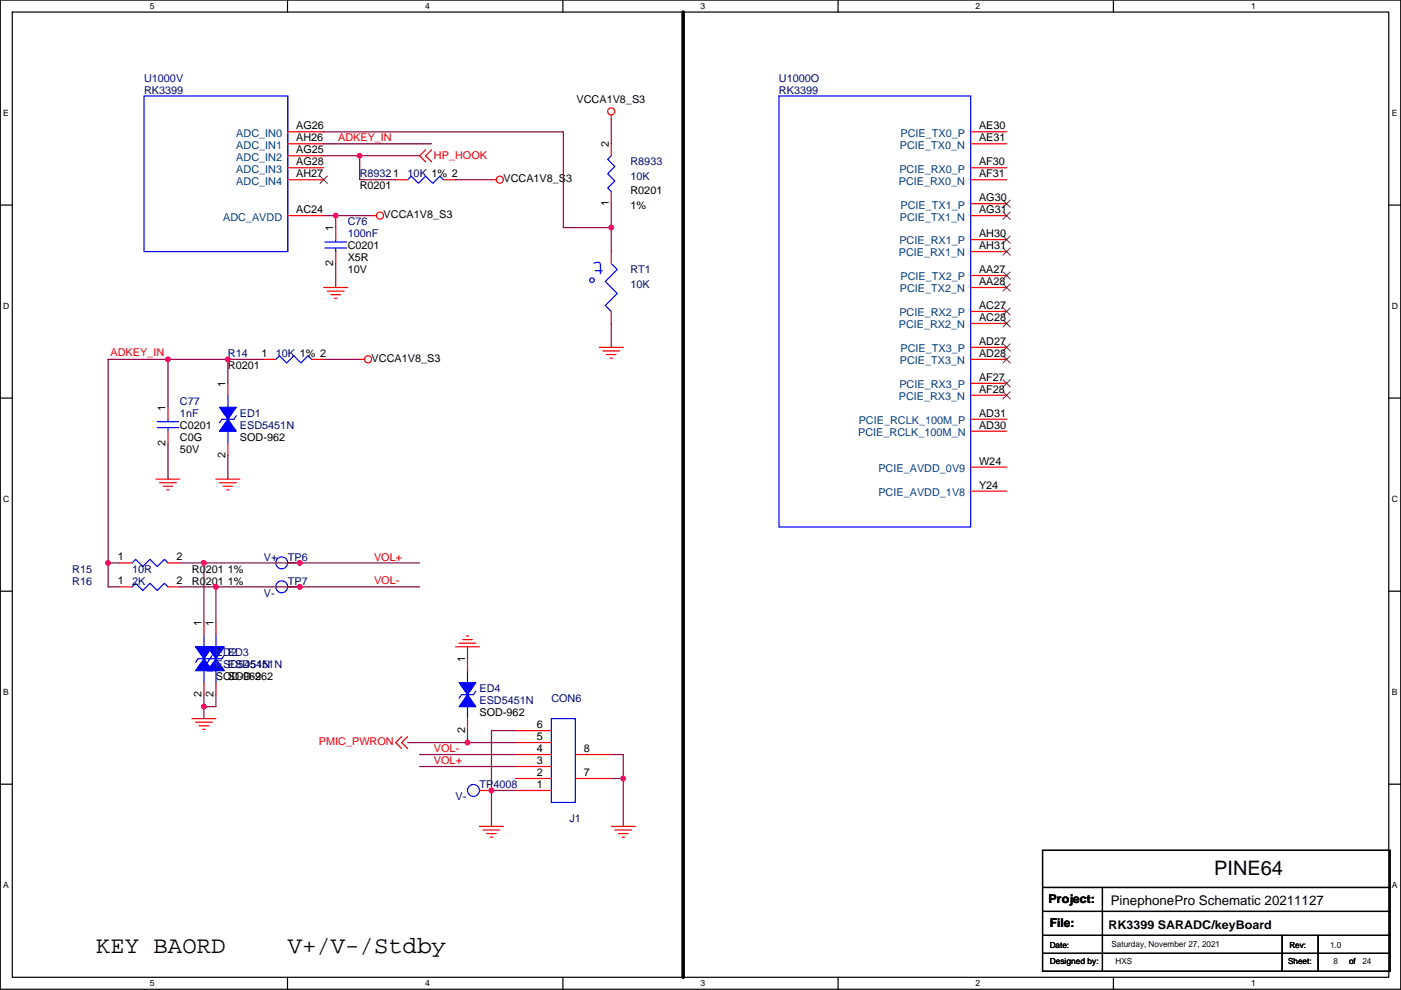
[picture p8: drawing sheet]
<svg xmlns="http://www.w3.org/2000/svg" width="297mm" height="210mm" viewBox="0 0 297 210" stroke-linecap="round" stroke-linejoin="round" font-family="sans-serif">
<path d="M.1 0h296.9v209.8h-296.9zM2.6 2.6h291.8v204.7h-291.8z" fill="none" stroke="#000" stroke-width=".25"/>
<g fill="#fff">
<path d="M31.8 .3h1v2h-1z"/>
<path d="M31.8 207.5h1v2.1h-1z"/>
</g>
<path d="M61 0v2.6M61 207.3v2.5" fill="none" stroke="#000" stroke-width=".25"/>
<g fill="#fff">
<path d="M90.1 .3h1v2h-1z"/>
<path d="M90.1 207.5h1v2.1h-1z"/>
</g>
<path d="M119.3 0v2.6M119.3 207.3v2.5" fill="none" stroke="#000" stroke-width=".25"/>
<g fill="#fff">
<path d="M148.5 .3h1v2h-1z"/>
<path d="M148.5 207.5h1v2.1h-1z"/>
</g>
<path d="M177.7 0v2.6M177.7 207.3v2.5" fill="none" stroke="#000" stroke-width=".25"/>
<g fill="#fff">
<path d="M206.9 .3h1v2h-1z"/>
<path d="M206.9 207.5h1v2.1h-1z"/>
</g>
<path d="M236.1 0v2.6M236.1 207.3v2.5" fill="none" stroke="#000" stroke-width=".25"/>
<g fill="#fff">
<path d="M265.2 .3h1v2h-1z"/>
<path d="M265.2 207.5h1v2.1h-1z"/>
<path d="M.7 23h1.2v2.1h-1.2z"/>
<path d="M295.1 23h1.2v2.1h-1.2z"/>
<path d="M.7 64h1.3v2h-1.3z"/>
<path d="M295.1 64h1.3v2h-1.3z"/>
</g>
<path d="M.1 43.5h2.5M294.4 43.5h2.6" fill="none" stroke="#000" stroke-width=".25"/>
<g fill="#fff">
<path d="M.7 104.9h1.3v2h-1.3z"/>
<path d="M295.1 104.9h1.3v2h-1.3z"/>
</g>
<path d="M.1 84.4h2.5M294.4 84.4h2.6" fill="none" stroke="#000" stroke-width=".25"/>
<g fill="#fff">
<path d="M.7 145.9h1.2v2h-1.2z"/>
<path d="M295.1 145.9h1.2v2h-1.2z"/>
</g>
<path d="M.1 125.4h2.5M294.4 125.4h2.6" fill="none" stroke="#000" stroke-width=".25"/>
<g fill="#fff">
<path d="M.7 186.8h1.2v2h-1.2z"/>
<path d="M295.1 186.8h1.2v2h-1.2z"/>
</g>
<path d="M.1 166.3h2.5M294.4 166.3h2.6M221 180.4h73.7v25.6h-73.7zM221 188.2h73.7M221 193.3h73.7M221 198.4h73.7M233.7 188.2v17.8M271.8 198.4v7.6M279.5 198.4v7.6M221 202.2h73.7" fill="none" stroke="#000" stroke-width=".25"/>
<path d="M144.8 2.6v204.7" fill="none" stroke="#000" stroke-width=".76"/>
<g fill="none" stroke="#f00" stroke-width=".25">
<path d="M61 38.1h7.6M61 28h7.6M61 30.5h7.6M61 35.6h7.6M61 33h7.6M83.9 38.1h2.5M90.2 31.8l-1.2 1.2 1.2 1.3M91.5 31.8l-1.3 1.2 1.3 1.3M94 38.1h2.6M104.2 38.1h1M129.6 24.4v1M129.6 30.5v2.5"/>
<path d="M205.8 38.1h7.6M205.8 28h7.6M205.8 30.5h7.6M205.8 35.6h7.6M61 45.7h7.6M71.2 48.3v2.5M71.2 53.4v2.5M78.8 45.7h1M129.6 40.7v2.5M129.6 53.4v2.5M205.8 45.7h7.6M205.8 43.2h7.6"/>
<path d="M205.8 50.8h7.6M205.8 53.4h7.6M205.8 58.4h7.6M55.9 76.2h2.6M66.1 76.2h2.5M68.6 61h5.1M69.4 61.7h3.6M70.2 62.5h2M70.9 63.3h.5M76.3 76.2h1M127.1 73.7h5M127.8 74.4h3.6"/>
<path d="M128.6 75.2h2M129.3 76h.6M129.6 66.1v2.5M205.8 76.2h7.6M205.8 61h7.6M205.8 73.7h7.6M205.8 66.1h7.6M205.8 68.6h7.6M35.6 86.4v2.5M35.6 91.5v2.5M48.3 81.3v2.5M48.3 94v2.5"/>
<path d="M205.8 81.3h7.6M205.8 83.8h7.6M205.8 91.5h7.6M205.8 88.9h7.6M205.8 99.1h7.6M25.5 119.4h2.5M33.1 101.6h5.1M33.8 102.4h3.6M34.6 103.1h2M35.4 103.9h.5M35.6 119.4h2.6M45.8 101.6h5.1"/>
<path d="M46.5 102.4h3.6M47.3 103.1h2M48.1 103.9h.5M61 119.4h2.6M205.8 104.2h7.6M25.5 124.5h2.5M35.6 124.5h2.6M43.2 132.1v2.5M45.8 132.1v2.5M61 124.5h2.6M96.6 137.2h5.1M97.3 136.4h3.6"/>
<path d="M98.1 135.7h2M98.9 134.9h.5M99.1 139.7v2.6M40.7 152.4h5.1M41.5 153.2h3.5M42.2 153.9h2.1M43 154.7h.5M43.2 144.8v2.5M45.8 144.8v2.5M85.2 156.2l-1.3 1.3 1.3 1.3M86.4 156.2l-1.2 1.3 1.2 1.3M99.1 152.4v2.6"/>
<path d="M109.3 157.5h7.6M109.3 155h7.6M101.7 175.3h5M101.7 167.7h2.5M102.4 176h3.6M103.2 176.8h2M103.9 177.6h.6M109.3 167.7h7.6M109.3 165.1h7.6M109.3 162.6h7.6M109.3 160h7.6M122 165.1h7.6"/>
<path d="M122 160h7.6M129.6 175.3h5.1M130.4 176h3.5M131.1 176.8h2.1M131.9 177.6h.5"/>
<circle cx="106" cy="38.1" r=".76"/>
<circle cx="129.6" cy="23.6" r=".76"/>
<circle cx="80.6" cy="45.7" r=".76"/>
<circle cx="78" cy="76.2" r=".76"/>
</g>
<g fill="none" stroke="#00f" stroke-width=".25">
<path d="M30.5 20.3h30.5v33.1h-30.5zM86.4 38.1l.8-.7 1.5 1.5 1.5-1.5 1.6 1.5 1.5-1.5 .7 .7M129.6 33l-.8 .8 1.6 1.5-1.6 1.6 1.6 1.5-1.6 1.5 .8 .8M165.2 20.3h40.6v91.5h-40.6zM68.9 52.6h4.6M68.9 51.3h4.6M71.2 50.8v.5M71.2 52.6v.8M129.6 55.9l1.3 1.3-2.6 2.5 2.6 2.6-2.6 2.5 1.3 1.3M58.5 76.2l.7-.7 1.6 1.5 1.5-1.5 1.5 1.5 1.5-1.5 .8 .7M33.3 90.7h4.6M33.3 89.4h4.6"/>
<path d="M35.6 88.9v.5M35.6 90.7v.8M48.3 83.8v2.6M48.3 91.5v2.5M50.1 88.2l-.5 .7h-2.5l-.6 .8M28 119.4l.8-.8 1.5 1.6 1.5-1.6 1.5 1.6 1.6-1.6 .7 .8M28 124.5l.8-.8 1.5 1.5 1.5-1.5 1.5 1.5 1.6-1.5 .7 .8M43.2 134.6v2.6M45 139l-1 1.5M45.8 134.6v2.6M47.6 139l-.5 .7h-5.1l-.5 .8M43.2 142.3v2.5"/>
<path d="M45.8 142.3v2.5M99.1 142.3v2.5M99.1 149.9v2.5M100.9 146.6l-.5 .7h-2.5l-.6 .8M116.9 152.4h5.1v17.8h-5.1z"/>
<circle cx="125.5" cy="59.4" r=".5"/>
<circle cx="59.7" cy="119.4" r="1.26"/>
<circle cx="59.7" cy="124.5" r="1.26"/>
<circle cx="100.4" cy="167.6" r="1.26"/>
</g>
<g fill="#00f" stroke="#00f" stroke-width=".25">
<path d="M44 137.2h3.6l-1.8 2.5z" fill-rule="evenodd"/>
<path d="M45.8 139.7l1.8 2.6h-3.6z" fill-rule="evenodd"/>
<path d="M41.5 137.2h3.5l-1.8 2.5z" fill-rule="evenodd"/>
<path d="M43.2 139.7l1.8 2.6h-3.5z" fill-rule="evenodd"/>
<path d="M46.5 86.4h3.6l-1.8 2.5z" fill-rule="evenodd"/>
<path d="M48.3 88.9l1.8 2.6h-3.6z" fill-rule="evenodd"/>
<path d="M97.3 144.8h3.6l-1.8 2.5z" fill-rule="evenodd"/>
<path d="M99.1 147.3l1.8 2.6h-3.6z" fill-rule="evenodd"/>
</g>
<g fill="none" stroke="#804000" stroke-width=".21">
<path d="M67.9 37.4l1.5 1.5M69.4 37.4l-1.5 1.5M212.7 42.4l1.5 1.6M212.7 45l1.5 1.5M212.7 50.1l1.5 1.5M212.7 52.6l1.5 1.5M212.7 57.7l1.5 1.5M214.2 42.4l-1.6 1.6M214.2 45l-1.6 1.5M214.2 50.1l-1.6 1.5M214.2 52.6l-1.6 1.5M214.2 57.7l-1.6 1.5"/>
<path d="M212.7 60.2l1.5 1.6M212.7 65.3l1.5 1.5M212.7 67.8l1.5 1.6M212.7 72.9l1.5 1.6M212.7 75.5l1.5 1.5M214.2 60.2l-1.6 1.6M214.2 65.3l-1.6 1.5M214.2 67.8l-1.6 1.6M214.2 72.9l-1.6 1.6M214.2 75.5l-1.6 1.5M212.7 80.5l1.5 1.6M212.7 83.1l1.5 1.5"/>
<path d="M214.2 80.5l-1.6 1.6M214.2 83.1l-1.6 1.5"/>
</g>
<g fill="none" stroke="#800040" stroke-width=".25">
<path d="M68.6 33h7.7M68.6 30.5h22.9M68.6 28h50.8v20.3h10.2v5.1M89 33h-12.7v5.1h7.6M96.6 38.1h7.6M129.6 25.4v5.1M68.6 45.7h10.2M71.2 45.7v2.6M71.2 55.9v5.1M129.6 43.2v5.1M35.6 76.2v10.2M48.3 76.2v5.1"/>
<path d="M55.9 76.2h-33v48.3h2.6M68.6 76.2h7.7M129.6 68.6v5.1M35.6 94v7.6M48.3 96.5v5.1M22.9 119.4h2.6M38.2 119.4h50.8M43.2 119.4v12.7M38.2 124.5h7.6M89 124.5h-43.2v7.6M99.1 137.2v2.5M43.2 147.3v5.1"/>
<path d="M45.8 147.3v2.6h-2.6M99.1 157.5h10.2M99.1 155v2.5h-12.7M109.3 155h-5.1v12.7M89 160h20.3M89 162.6h20.3M109.3 167.7h-5.1v7.6M129.6 165.1h2.5v10.2M129.6 160h2.5v5.1"/>
</g>
<g fill="#f0f" stroke="#f0f" stroke-width=".25">
<circle cx="48.3" cy="76.2" r=".5"/>
<circle cx="35.6" cy="76.2" r=".5"/>
<circle cx="22.9" cy="119.4" r=".5"/>
<circle cx="71.2" cy="45.7" r=".5"/>
<circle cx="43.2" cy="119.4" r=".5"/>
<circle cx="63.5" cy="119.4" r=".5"/>
<circle cx="45.8" cy="124.5" r=".5"/>
<circle cx="63.5" cy="124.5" r=".5"/>
<circle cx="43.2" cy="149.9" r=".5"/>
<circle cx="132.1" cy="165.1" r=".5"/>
<circle cx="104.2" cy="167.6" r=".5"/>
<circle cx="99.1" cy="157.5" r=".5"/>
<circle cx="76.2" cy="33" r=".5"/>
<circle cx="129.6" cy="48.3" r=".5"/>
</g>
<g font-size="5.1">
<text x="20.4" y="202.2">KEY BAORD</text>
<text x="61" y="202.2">V+/V-/Stdby</text>
</g>
<text font-size="4.6" fill="#00f" x="128.1" y="55.6" transform="rotate(180 128.1 55.6)">t</text>
<text font-size="4.2" x="257.4" y="185.7">PINE64</text>
<text font-size="2.8" x="235.5" y="191.9">PinephonePro Schematic 20211127</text>
<g font-size="2.5">
<text x="222.3" y="191.6">Project:</text>
<text x="222.6" y="196.7">File:</text>
<text x="235" y="197">RK3399 SARADC/keyBoard</text>
</g>
<g font-size="2.3" fill="#000080">
<text x="30.5" y="17.3">U1000V</text>
<text x="165.2" y="17.3">U1000O</text>
<text x="30.5" y="19.9">RK3399</text>
<text x="165.2" y="19.9">RK3399</text>
<text x="133.7" y="35.1">R8933</text>
<text x="76.3" y="37.6">R89321</text>
<text x="86.4" y="37.6">10K 1% 2</text>
<text x="133.7" y="38.1">10K</text>
<text x="73.7" y="47.8">C76</text>
<text x="73.7" y="50.3">100nF</text>
<text x="133.7" y="58">RT1</text>
<text x="133.7" y="61">10K</text>
<text x="48.3" y="75.7">R14</text>
<text x="58.5" y="75.7">10K 1% 2</text>
<text x="38.2" y="85.9">C77</text>
<text x="38.2" y="88.4">1nF</text>
<text x="50.9" y="88.4">ED1</text>
<text x="50.9" y="91">ESD5451N</text>
<text x="55.9" y="118.9">V+</text>
<text x="61" y="118.9">TP6</text>
<text x="15.3" y="124">R16</text>
<text x="15.3" y="121.5">R15</text>
<text x="28" y="124">2K</text>
<text x="28" y="121.5">10R</text>
<text x="61" y="124">TP7</text>
<text x="55.9" y="126.5">V-</text>
<text x="45.8" y="139.2">ED2</text>
<text x="45.8" y="141.8">ESD5451N</text>
<text x="48.3" y="139.2">ED3</text>
<text x="48.3" y="141.8">ESD5451N</text>
<text x="101.7" y="146.9">ED4</text>
<text x="101.7" y="149.4">ESD5451N</text>
<text x="116.9" y="148.9">CON6</text>
<text x="101.7" y="167.2">TP4008</text>
<text x="96.6" y="169.7">V-</text>
<text x="120.7" y="174.3">J1</text>
</g>
<g font-size="2.3">
<text x="122.2" y="21.9">VCCA1V8_S3</text>
<text x="62.8" y="27.4">AG26</text>
<text x="62.8" y="30">AH26</text>
<text x="207.6" y="27.4">AE30</text>
<text x="207.6" y="30">AE31</text>
<text x="62.8" y="32.5">AG25</text>
<text x="62.8" y="35.1">AG28</text>
<text x="129.1" y="31.3" transform="rotate(-90 129.1 31.3)">2</text>
<text x="207.6" y="35.1">AF30</text>
<text x="62.8" y="37.6">AH27</text>
<text x="76.3" y="40.2">R0201</text>
<text x="106.7" y="38.7">VCCA1V8_S3</text>
<text x="133.7" y="41.2">R0201</text>
<text x="207.6" y="37.6">AF31</text>
<text x="62.8" y="45.2">AC24</text>
<text x="81.3" y="46.3">VCCA1V8_S3</text>
<text x="129.1" y="43.7" transform="rotate(-90 129.1 43.7)">1</text>
<text x="133.7" y="44.2">1%</text>
<text x="207.6" y="42.7">AG30</text>
<text x="207.6" y="45.2">AG31</text>
<text x="70.7" y="49" transform="rotate(-90 70.7 49)">1</text>
<text x="73.7" y="52.9">C0201</text>
<text x="207.6" y="52.8">AH31</text>
<text x="207.6" y="50.3">AH30</text>
<text x="70.7" y="56.4" transform="rotate(-90 70.7 56.4)">2</text>
<text x="73.7" y="55.4">X5R</text>
<text x="73.7" y="58">10V</text>
<text x="207.6" y="57.9">AA27</text>
<text x="207.6" y="60.5">AA28</text>
<text x="207.6" y="65.5">AC27</text>
<text x="207.6" y="68.1">AC28</text>
<text x="55.4" y="75.7">1</text>
<text x="78.8" y="76.8">VCCA1V8_S3</text>
<text x="207.6" y="73.2">AD27</text>
<text x="207.6" y="75.7">AD28</text>
<text x="47.8" y="82.1" transform="rotate(-90 47.8 82.1)">1</text>
<text x="48.3" y="78.3">R0201</text>
<text x="207.6" y="83.3">AF28</text>
<text x="207.6" y="80.8">AF27</text>
<text x="35.1" y="87.1" transform="rotate(-90 35.1 87.1)">1</text>
<text x="207.6" y="88.4">AD31</text>
<text x="35.1" y="94.5" transform="rotate(-90 35.1 94.5)">2</text>
<text x="38.2" y="91">C0201</text>
<text x="38.2" y="93.5">C0G</text>
<text x="50.9" y="93.5">SOD-962</text>
<text x="207.6" y="90.9">AD30</text>
<text x="38.2" y="96.1">50V</text>
<text x="47.8" y="97.1" transform="rotate(-90 47.8 97.1)">2</text>
<text x="207.6" y="98.6">W24</text>
<text x="207.6" y="103.6">Y24</text>
<text x="25" y="118.9">1</text>
<text x="37.4" y="118.9">2</text>
<text x="25" y="124">1</text>
<text x="37.4" y="124">2</text>
<text x="40.7" y="124">R0201 1%</text>
<text x="40.7" y="121.5">R0201 1%</text>
<text x="42.7" y="132.9" transform="rotate(-90 42.7 132.9)">1</text>
<text x="45.3" y="132.9" transform="rotate(-90 45.3 132.9)">1</text>
<text x="98.6" y="140.5" transform="rotate(-90 98.6 140.5)">1</text>
<text x="42.7" y="147.9" transform="rotate(-90 42.7 147.9)">2</text>
<text x="45.3" y="147.9" transform="rotate(-90 45.3 147.9)">2</text>
<text x="45.8" y="144.3">SOD-962</text>
<text x="48.3" y="144.3">SOD-962</text>
<text x="98.6" y="155.5" transform="rotate(-90 98.6 155.5)">2</text>
<text x="101.7" y="151.9">SOD-962</text>
<text x="113.9" y="154.4">6</text>
<text x="113.9" y="159.5">4</text>
<text x="113.9" y="157">5</text>
<text x="123.8" y="159.5">8</text>
<text x="113.9" y="167.1">1</text>
<text x="113.9" y="164.6">2</text>
<text x="113.9" y="162.1">3</text>
<text x="123.8" y="164.6">7</text>
</g>
<g font-size="2.3" fill="#004080">
<text x="50.1" y="29">ADC_IN0</text>
<text x="190.9" y="29">PCIE_TX0_P</text>
<text x="50.1" y="31.5">ADC_IN1</text>
<text x="50.1" y="34.1">ADC_IN2</text>
<text x="190.8" y="31.5">PCIE_TX0_N</text>
<text x="50.1" y="36.6">ADC_IN3</text>
<text x="50.1" y="39.2">ADC_IN4</text>
<text x="190.6" y="39.2">PCIE_RX0_N</text>
<text x="190.7" y="36.6">PCIE_RX0_P</text>
<text x="47.3" y="46.8">ADC_AVDD</text>
<text x="190.8" y="46.8">PCIE_TX1_N</text>
<text x="190.9" y="44.2">PCIE_TX1_P</text>
<text x="190.7" y="51.9">PCIE_RX1_P</text>
<text x="190.6" y="54.4">PCIE_RX1_N</text>
<text x="190.9" y="59.5">PCIE_TX2_P</text>
<text x="190.8" y="62">PCIE_TX2_N</text>
<text x="190.6" y="69.6">PCIE_RX2_N</text>
<text x="190.7" y="67.1">PCIE_RX2_P</text>
<text x="190.8" y="77.3">PCIE_TX3_N</text>
<text x="190.9" y="74.7">PCIE_TX3_P</text>
<text x="190.7" y="82.3">PCIE_RX3_P</text>
<text x="182.1" y="90">PCIE_RCLK_100M_P</text>
<text x="190.6" y="84.9">PCIE_RX3_N</text>
<text x="181.9" y="92.5">PCIE_RCLK_100M_N</text>
<text x="186.2" y="100.1">PCIE_AVDD_0V9</text>
<text x="186.2" y="105.2">PCIE_AVDD_1V8</text>
</g>
<g font-size="2.3" fill="#f00">
<text x="71.7" y="29.9">ADKEY_IN</text>
<text x="92" y="33.8">HP_HOOK</text>
<text x="23.4" y="75.6">ADKEY_IN</text>
<text x="79.3" y="118.9">VOL+</text>
<text x="79.3" y="124">VOL-</text>
<text x="67.6" y="158">PMIC_PWRON</text>
<text x="92" y="159.5">VOL-</text>
<text x="92" y="162.1">VOL+</text>
</g>
<g font-size="1.8">
<text x="31.8" y="1.9">5</text>
<text x="90.1" y="1.9">4</text>
<text x="148.5" y="1.9">3</text>
<text x="206.9" y="1.9">2</text>
<text x="265.2" y="1.9">1</text>
<text x=".7" y="24.7">E</text>
<text x="295.1" y="24.7">E</text>
<text x=".7" y="65.6">D</text>
<text x="295.1" y="65.6">D</text>
<text x=".7" y="106.5">C</text>
<text x="295.1" y="106.5">C</text>
<text x=".7" y="147.5">B</text>
<text x="295.1" y="147.5">B</text>
<text x=".7" y="188.4">A</text>
<text x="295.1" y="188.4">A</text>
<text x="222.6" y="201">Date:</text>
<text x="235.7" y="200.9">Saturday, November 27, 2021</text>
<text x="273.4" y="201">Rev:</text>
<text x="282" y="201">1.0</text>
<text x="31.8" y="209.2">5</text>
<text x="90.1" y="209.2">4</text>
<text x="148.5" y="209.2">3</text>
<text x="206.9" y="209.2">2</text>
<text x="222.6" y="204.6">Designed by:</text>
<text x="236.5" y="204.6">HXS</text>
<text x="265.2" y="209.2">1</text>
<text x="273.1" y="204.6">Sheet:</text>
<text x="282.8" y="204.6">8</text>
<text x="286" y="204.6">of</text>
<text x="288.9" y="204.6">24</text>
</g>
</svg>
